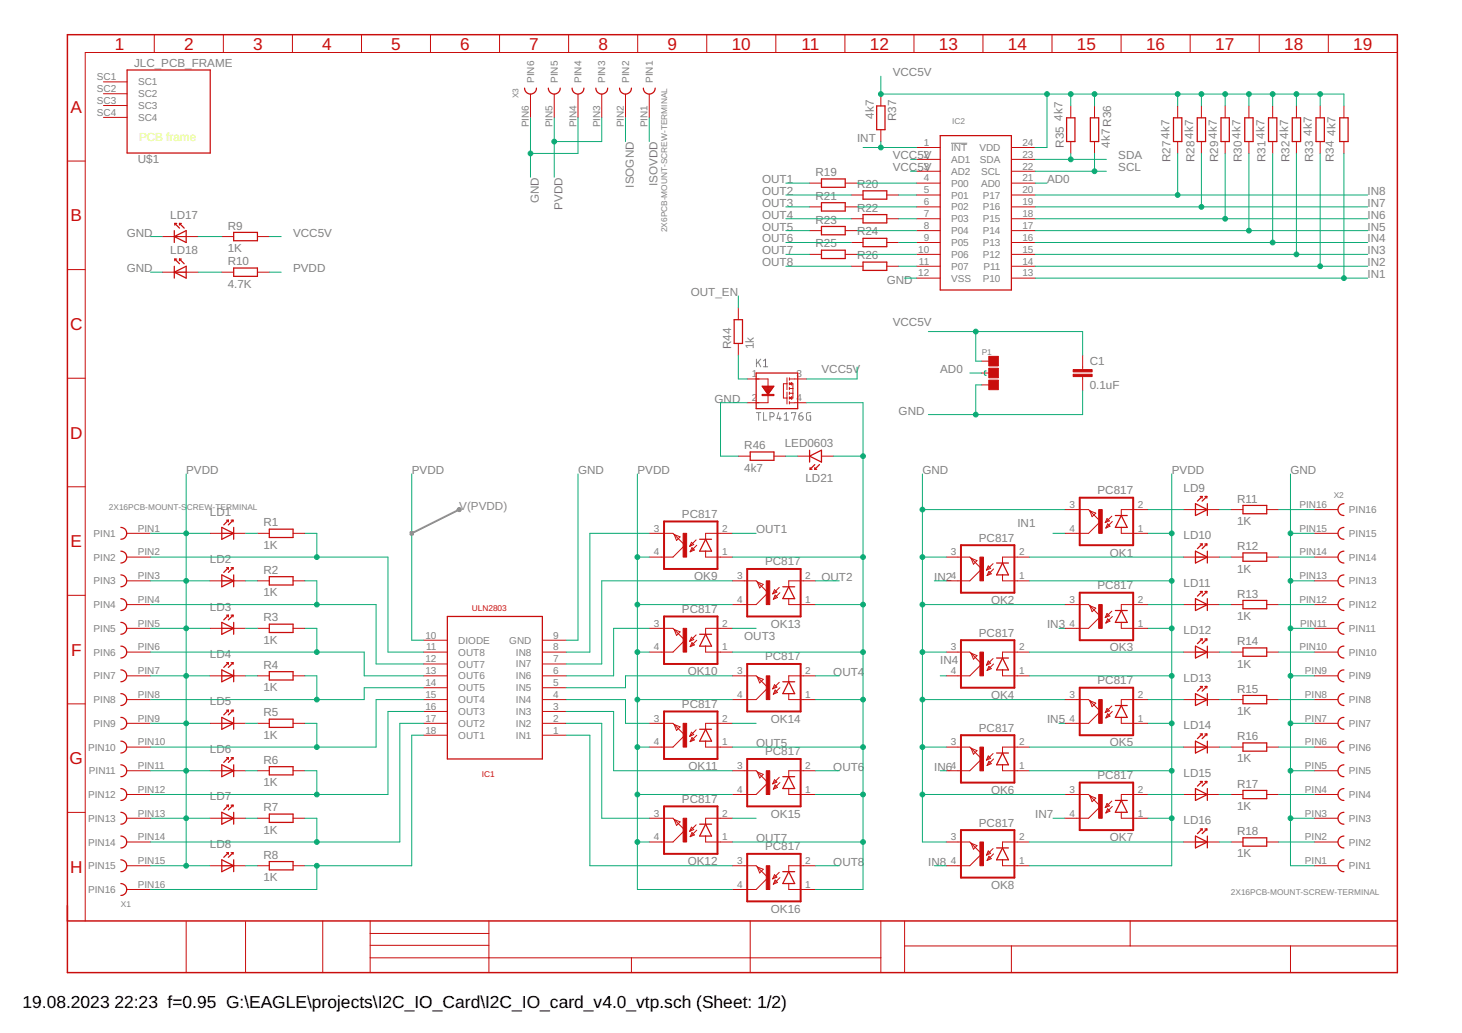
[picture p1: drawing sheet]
<svg xmlns="http://www.w3.org/2000/svg" width="297mm" height="210mm" viewBox="0 0 297 210" stroke-linecap="round" stroke-linejoin="round" font-family="sans-serif">
<g fill="none" stroke="#808080" stroke-width=".2">
<path d="M193.2 29.1h3.3M153.7 73v1.5M154 73.6l.6 .9M154.6 73l-.9 .9M155.1 73.3l.4-.3v1.5M155.1 74.5h.9M153.7 83.8h.9M154.1 83.8v1.6M155.1 83.8v1.6h.7M156.4 84.7h.5a.42 .42 0 0 0 .4-.4 .42 .42 0 0 0-.4-.5h-.5v1.6M158.2 83.8l-.3 1.2h.8M158.5 84.7v.7"/>
<path d="M159.3 85.4h.9M159.3 84.2l.5-.4v1.6M160.8 84v-.2h.9l-.5 1.6M162.3 84.5h.5a.43 .43 0 0 1 .4 .5 .43 .43 0 0 1-.5 .4 .43 .43 0 0 1-.4-.4zM163 83.8l-.4 .2-.3 .5M164.7 83.8l-.6 .1-.2 .2v.9l.2 .4h.6v-.9h-.3"/>
</g>
<g fill="none" stroke="#c90d0c" stroke-width=".2">
<path d="M21 16.6h4.8M21 19h4.8M31.3 7v3.7M45.4 7v3.7M59.4 7v3.7M73.4 7v3.7M87.5 7v3.7M101.5 7v3.7M107.8 19.1v4.8M112.6 19.1v4.8M115.5 7v3.7M117.4 19.1v4.8"/>
<path d="M122.3 19.1v4.8M127.1 19.1v4.8M129.6 7v3.7M131.9 19.1v4.8M143.6 7v3.7M157.6 7v3.7M171.7 7v3.7M179 19.1v2.4M185.7 7v3.7M199.7 7v3.7M213.7 7v3.7M227.8 7v3.7"/>
<path d="M241.8 7v3.7M255.8 7v3.7M269.9 7v3.7M283.9 10.7h-266.6v176.4M13.7 32.7h3.6M21 21.4h4.8M21 23.9h4.8M164.5 37.2h2.4M171.7 37.2h2.4M172.9 39.6h2.4M179 26.4v2.4M180.2 39.6h2.4"/>
<path d="M186.2 30h4.8M186.2 32.4h4.8M186.2 34.8h4.8M186.2 37.2h4.8M186.2 39.6h4.8M205.5 30h4.8M205.5 32.4h4.8M205.5 34.8h4.8M205.5 37.2h4.8M205.5 39.6h4.8M217.6 21.5v2.4M217.6 28.8v2.4"/>
<path d="M222.4 21.5v2.4M222.4 28.8v2.4M239.3 21.5v2.4M239.3 28.8v2.4M244.1 21.5v2.4M244.1 28.8v2.4M248.9 21.5v2.4M248.9 28.8v2.4M253.7 21.5v2.4M253.7 28.8v2.4M258.6 21.5v2.4M258.6 28.8v2.4"/>
<path d="M263.4 21.5v2.4M263.4 28.8v2.4M268.2 21.5v2.4M268.2 28.8v2.4M273 21.5v2.4M273 28.8v2.4M13.7 54.8h3.6M33 48.1h7.2M33 55.3h7.2M45.1 48.1h2.4M45.1 55.3h2.4M52.3 48.1h2.4"/>
<path d="M52.3 55.3h2.4M164.5 42h2.4M164.5 46.9h2.4M164.5 51.7h2.4M171.7 42h2.4M171.7 46.9h2.4M171.7 51.7h2.4M172.9 44.4h2.4M172.9 49.3h2.4M172.9 54.1h2.4M180.2 44.4h2.4M180.2 49.3h2.4"/>
<path d="M180.2 54.1h2.4M186.2 42h4.8M186.2 44.4h4.8M186.2 46.9h4.8M186.2 49.3h4.8M186.2 51.7h4.8M186.2 54.1h4.8M186.2 56.5h4.8M205.5 42h4.8M205.5 44.4h4.8M205.5 46.9h4.8M205.5 49.3h4.8"/>
<path d="M205.5 51.7h4.8M205.5 54.1h4.8M205.5 56.5h4.8M13.7 76.9h3.6M150 62.5v2.5M150 69.8v2.4M151.8 77h4.2v4.8h-4.2M154.8 78.5h2.4l-1.2 1.7zM154.9 78.5h2.3M155 78.7h2.1M155 78.8h2M155.1 78.9h1.9"/>
<path d="M155.2 79h1.7M155.3 79.1h1.5M155.4 79.2h1.3M155.4 79.3h1.2M155.5 79.4h1M155.6 79.5h.9M155.7 79.7h.7M155.8 79.8h.5M155.9 79.9h.3M159.9 78h-.7v2.9h.7M159.9 76.8v2.4M159.9 79.7v2.4"/>
<path d="M160.4 76.8v.5M160.4 77.7v.5M160.4 78.7v.5M160.4 79.7v.5M160.4 78h.7v2.9h-.7M160.4 78l.5-.3v.5zM160.4 79h.7M160.4 79.9h.7M160.4 77h3.5M199.5 75.8h2.4M199.5 73.4h2.4M199.5 78.2h2.4"/>
<path d="M220 72.2v2.9M220 76.5v2.9M13.7 98.9h3.6M150 92.7h2.4M155.9 80h.2M156 80.1h.1M157.2 92.7h2.5M160.4 80.6v.5M160.4 81.6v.5M160.4 80.9l.5-.3v.5zM162.1 92.7h2.4M163.9 81.8l-3.5 .1"/>
<path d="M166.9 92.7h2.4M25.8 108.4h4.8M25.8 113.2h4.8M25.8 118h4.8M42.7 108.4h7.2M42.7 118h7.2M52.3 108.4h2.4M52.3 118h2.4M59.5 108.4h2.5M59.5 118h2.5M131.9 108.4h4.8l2.4 2.4-2.4 2.4h-4.8M137 108.6l1.2 .5-.7 .7z"/>
<path d="M140.5 110.2l.4 .5-.8 .3zM140.6 111.3l.5 .5-.9 .3zM141.4 109.7l-1.3 1.3M141.6 110.8l-1.4 1.3M143.4 112v1.2h5.4M148.8 108.4h-5.4v1.2M148.8 118h4.8l2.4 2.4-2.4 2.5h-4.8M153.9 118.3l1.2 .4-.8 .8zM157.4 119.8l.4 .5-.8 .4zM158.3 119.4l-1.3 1.3M165.7 118h-5.4v1.2M192.2 113.2h4.8l.3 .2"/>
<path d="M197.3 113.4l2.2 2.2-2.5 2.4h-4.8M197.3 113.4l1.2 .5-.7 .7zM200.8 115l.5 .5-.9 .3zM200.9 116.1l.5 .5-.8 .3zM201.8 114.5l-1.4 1.3M201.9 115.6l-1.3 1.3M203.7 116.8v1.2h5.4M209.1 113.2h-5.4v1.2M216.3 103.5h4.9l2.4 2.5-2.4 2.4h-4.9M221.4 103.8l1.2 .5-.7 .7zM224.9 105.4l.5 .4-.8 .4zM225 106.4l.5 .5-.8 .4z"/>
<path d="M225.9 104.9l-1.3 1.3M226 106l-1.3 1.3M227.8 107.2v1.2h5.4M233.2 103.5h-5.4v1.3M240.5 113.2h7.2M240.5 103.5h7.2M250.1 113.2h2.4M250.1 103.5h2.4M257.4 113.2h2.4M257.4 103.5h2.4M267 108.4h4.8M267 113.2h4.8"/>
<path d="M267 118h4.8M267 103.5h4.8M13.7 121h3.6M25.8 122.9h4.8M25.8 127.7h4.8M25.8 132.5h4.8M25.8 137.3h4.8M42.7 127.7h7.2M42.7 137.3h7.2M52.3 127.7h2.4M52.3 137.3h2.4M59.5 127.7h2.5"/>
<path d="M59.5 137.3h2.5M86.1 132.5h4.8M86.1 137.3h4.8M86.1 139.7h4.8M86.1 134.9h4.8M86.1 130.1h4.8M110.2 132.5h4.8M110.2 137.3h4.8M110.2 139.7h4.8M110.2 134.9h4.8M110.2 130.1h4.8M131.9 127.7h4.8l2.4 2.4-2.4 2.4h-4.8"/>
<path d="M137 127.9l1.2 .5-.7 .7zM140.5 129.5l.4 .5-.8 .3zM140.6 130.6l.5 .4-.9 .4zM141.4 129l-1.3 1.3M141.6 130.1l-1.4 1.3M143.4 131.3v1.2h5.4M148.8 127.7h-5.4v1.2M148.8 137.3h4.8l2.4 2.4-2.4 2.5h-4.8M153.9 137.6l1.2 .4-.8 .8zM157.4 139.1l.4 .5-.8 .4zM157.5 120.9l.5 .5-.9 .4zM158.3 138.6l-1.3 1.4"/>
<path d="M158.5 120.4l-1.4 1.4M158.5 139.7l-1.4 1.4M160.3 121.6v1.3h5.4M165.7 137.3h-5.4v1.2M192.2 132.5h4.8l.3 .2M197.3 132.7l2.2 2.2-2.5 2.4h-4.8M197.3 132.7l1.2 .5-.7 .7zM200.8 134.3l.5 .5-.9 .3zM200.9 135.4l.5 .5-.8 .3zM201.8 133.8l-1.4 1.3M201.9 134.9l-1.3 1.3M203.7 136.1v1.2h5.4"/>
<path d="M209.1 132.5h-5.4v1.2M216.3 122.9h4.9l.2 .2M221.4 123.1l2.2 2.2-2.4 2.4h-4.9M221.4 123.1l1.2 .5-.7 .7zM224.9 124.7l.5 .4-.8 .4zM225 125.8l.5 .4-.8 .4zM225.9 124.2l-1.3 1.3M226 125.3l-1.3 1.3M227.8 126.5v1.2h5.4M233.2 122.9h-5.4v1.2M240.5 122.9h7.2M240.5 132.5h7.2"/>
<path d="M250.1 122.9h2.4M250.1 132.5h2.4M257.4 122.9h2.4M257.4 132.5h2.4M267 122.9h4.8M267 127.7h4.8M267 132.5h4.8M267 137.3h4.8M13.7 143h3.6M25.8 142.2h4.8M25.8 147h4.8M25.8 151.8h4.8"/>
<path d="M25.8 156.6h4.8M42.7 147h7.2M42.7 156.6h7.2M52.3 147h2.4M52.3 156.6h2.4M59.5 147h2.5M59.5 156.6h2.5M86.1 142.2h4.8M86.1 147h4.8M86.1 149.4h4.8M86.1 144.6h4.8M110.2 142.2h4.8"/>
<path d="M110.2 147h4.8M110.2 149.4h4.8M110.2 144.6h4.8M131.9 147h4.8l2.4 2.4-2.4 2.4h-4.8M137 147.2l1.2 .5-.7 .7zM140.5 148.8l.4 .5-.8 .3zM140.6 149.9l.5 .4-.9 .4zM141.4 148.3l-1.3 1.3M141.6 149.4l-1.4 1.3M143.4 150.6v1.2h5.4M148.8 147h-5.4v1.2M148.8 156.6h4.8l.3 .3"/>
<path d="M153.9 156.9l2.1 2.1-2.4 2.4h-4.8M153.9 156.9l1.2 .5-.8 .7zM157.4 158.4l.4 .5-.8 .4zM157.5 140.2l.5 .5-.9 .4zM157.5 159.5l.5 .5-.9 .4zM158.3 157.9l-1.3 1.4M158.5 159l-1.4 1.4M160.3 140.9v1.3h5.4M165.7 156.6h-5.4v1.2M192.2 151.8h4.8l.3 .2M197.3 152l2.2 2.2-2.5 2.4h-4.8M197.3 152l1.2 .5-.7 .7z"/>
<path d="M200.8 153.6l.5 .5-.9 .4zM200.9 154.7l.5 .5-.8 .3zM201.8 153.1l-1.4 1.4M201.9 154.2l-1.3 1.3M203.7 155.4v1.2h5.4M209.1 151.8h-5.4v1.2M216.3 142.2h4.9l.2 .2M221.4 142.4l2.2 2.2-2.4 2.4h-4.9M221.4 142.4l1.2 .5-.7 .7zM224.9 144l.5 .4-.8 .4zM225 145l.5 .5-.8 .4zM225.9 143.5l-1.3 1.3"/>
<path d="M226 144.6l-1.3 1.3M227.8 145.8v1.2h5.4M233.2 142.2h-5.4v1.2M240.5 142.2h7.2M240.5 151.8h7.2M250.1 142.2h2.4M250.1 151.8h2.4M257.4 142.2h2.4M257.4 151.8h2.4M267 142.2h4.8M267 147h4.8M267 151.8h4.8"/>
<path d="M267 156.6h4.8M13.7 165.1h3.6M25.8 161.4h4.8M25.8 166.3h4.8M25.8 171.1h4.8M25.8 175.9h4.8M42.7 166.3h7.2M42.7 175.9h7.2M52.3 166.3h2.4M52.3 175.9h2.4M59.5 166.3h2.5M59.5 175.9h2.5"/>
<path d="M131.9 166.3h4.8l.3 .2M137 166.5l2.1 2.2-2.4 2.4h-4.8M137 166.5l1.2 .5-.7 .7zM140.5 168.1l.4 .5-.8 .3zM140.6 169.2l.5 .5-.9 .3zM141.4 167.6l-1.3 1.3M141.6 168.7l-1.4 1.3M143.4 169.9v1.2h5.4M148.8 166.3h-5.4v1.2M148.8 175.9h4.8l.3 .3M153.9 176.2l2.1 2.1-2.4 2.4h-4.8M153.9 176.2l1.2 .4-.8 .8z"/>
<path d="M157.4 177.7l.4 .5-.8 .4zM157.5 178.8l.5 .5-.9 .4zM158.3 177.2l-1.3 1.4M158.5 178.3l-1.4 1.4M160.3 160.2v1.2h5.4M160.3 179.5v1.2h5.4M165.7 175.9h-5.4v1.2M192.2 171.1h4.8l2.5 2.4-2.5 2.4h-4.8M197.3 171.3l1.2 .5-.7 .8zM200.8 172.9l.5 .5-.9 .4zM200.9 174l.5 .5-.8 .3zM201.8 172.4l-1.4 1.4"/>
<path d="M201.9 173.5l-1.3 1.3M203.7 174.7v1.2h5.4M209.1 171.1h-5.4v1.2M216.3 161.4h4.9l2.4 2.5-2.4 2.4h-4.9M221.4 161.7l1.2 .5-.7 .7zM224.9 163.3l.5 .4-.8 .4zM225 164.3l.5 .5-.8 .4zM225.9 162.8l-1.3 1.3M226 163.9l-1.3 1.3M227.8 165.1v1.2h5.4M233.2 161.4h-5.4v1.2M240.5 161.4h7.2"/>
<path d="M240.5 171.1h7.2M250.1 161.4h2.4M250.1 171.1h2.4M257.4 161.4h2.4M257.4 171.1h2.4M267 161.4h4.8M267 166.3h4.8M267 171.1h4.8M267 175.9h4.8M25.8 180.7h4.8M37.8 187.3v10.3M49.9 187.3v10.3"/>
<path d="M65.6 187.1v10.5M75.2 187.1v10.5M75.2 194.6h103.8M75.2 189.7h24.1M75.2 192.1h24.1M99.3 187.1v10.5M128.3 194.6v3M152.4 187.1v10.5M179 187.1v10.5M183.8 192.2h100M183.8 187.1v10.5M205.5 192.2v5.4"/>
<path d="M229.6 187.1v5.1M262.2 192.2v5.4"/>
</g>
<path d="M13.7 187.1h270.2v-180.1h-270.2v190.6h270.2v-10.3" fill="none" stroke="#c90d0c" stroke-width=".3"/>
<g fill="none" stroke="#c90d0c" stroke-width=".25">
<path d="M25.8 14.2h16.9v16.9h-16.9zM106.6 17.9a1.21 1.21 0 0 0 1.2 1.2 1.21 1.21 0 0 0 1.2-1.2M111.4 17.9a1.21 1.21 0 0 0 1.2 1.2 1.21 1.21 0 0 0 1.2-1.2M116.2 17.9a1.21 1.21 0 0 0 1.2 1.2 1.21 1.21 0 0 0 1.2-1.2M121.1 17.9a1.21 1.21 0 0 0 1.2 1.2 1.21 1.21 0 0 0 1.2-1.2M125.9 17.9a1.21 1.21 0 0 0 1.2 1.2 1.21 1.21 0 0 0 1.2-1.2M130.7 17.9a1.21 1.21 0 0 0 1.2 1.2 1.21 1.21 0 0 0 1.2-1.2M166.9 36.4h4.8v1.7h-4.8zM175.3 38.8h4.9v1.7h-4.9zM178.1 21.5h1.7v4.9h-1.7zM191 27.6h14.5v31.3h-14.5zM216.7 23.9h1.7v4.9h-1.7z"/>
<path d="M221.5 23.9h1.7v4.9h-1.7zM238.4 23.9h1.7v4.9h-1.7zM243.2 23.9h1.7v4.9h-1.7zM248.1 23.9h1.7v4.9h-1.7zM252.9 23.9h1.7v4.9h-1.7zM257.7 23.9h1.7v4.9h-1.7zM262.6 23.9h1.6v4.9h-1.6zM267.4 23.9h1.7v4.9h-1.7zM272.2 23.9h1.7v4.9h-1.7zM35.4 48.1l2.4-1.2v2.4zM35.4 55.3l2.4-1.2v2.4zM35.4 46.9v2.4"/>
<path d="M35.4 54.1v2.4M35.5 45.4h.4M35.5 45.4l1 1M35.5 45.4v.3M35.5 52.6v.4M35.5 52.6h.4M35.5 52.6l1 1M36.5 45.4l.9 1M36.5 45.4h.4M36.5 45.4v.3M36.5 52.6v.4M36.5 52.6l.9 1"/>
<path d="M36.5 52.6h.4M47.5 47.2h4.8v1.7h-4.8zM47.5 54.5h4.8v1.7h-4.8zM166.9 41.2h4.8v1.7h-4.8zM166.9 46h4.8v1.7h-4.8zM166.9 50.8h4.8v1.7h-4.8zM175.3 43.6h4.9v1.7h-4.9zM175.3 48.4h4.9v1.7h-4.9zM175.3 53.3h4.9v1.6h-4.9zM149.2 65h1.7v4.8h-1.7zM153.6 75.8h8.5v7.2h-8.5zM152.4 91.8h4.8v1.7h-4.8z"/>
<path d="M164.5 92.7l2.4-1.2v2.4zM164.5 91.5v2.4M164.6 95.4h.4M164.6 95v.4M165.5 95.4h.4M165.5 95v.4M165.5 94.4l-.9 1M166.5 94.4l-1 1M24.6 107.2a1.21 1.21 0 0 1 1.1 1.2 1.21 1.21 0 0 1-1.1 1.2M24.6 112a1.21 1.21 0 0 1 1.1 1.2 1.21 1.21 0 0 1-1.1 1.2M24.6 116.8a1.21 1.21 0 0 1 1.1 1.2 1.21 1.21 0 0 1-1.1 1.2M45.1 107.2l2.4 1.2-2.4 1.2z"/>
<path d="M45.1 116.8l2.4 1.2-2.4 1.2zM46 105.7h.4M46 115.4h.4M46.4 105.7l-.9 1M46.4 105.7v.3M46.4 115.4v.3M46.4 115.4l-.9 .9M47 105.7h.3M47 115.4h.3M47.3 105.7l-.9 1M47.3 105.7v.3M47.3 115.4v.3"/>
<path d="M47.3 115.4l-.9 .9M47.5 107.2v2.4M47.5 116.8v2.4M54.7 107.5h4.8v1.7h-4.8zM54.7 117.2h4.8v1.7h-4.8zM142.2 109.6h2.4M143.4 109.6l1.2 2.4h-2.4zM159 119.2h2.5M160.3 119.2l1.2 2.4h-2.5zM202.5 114.4h2.4M203.7 114.4l1.2 2.4h-2.4zM226.6 104.8h2.4"/>
<path d="M227.8 104.8l1.2 2.4h-2.4zM242.9 102.3l2.4 1.2-2.4 1.3zM242.9 112l2.4 1.2-2.4 1.2zM243.9 100.9h.3M243.9 110.5h.3M244.2 100.9l-.9 .9M244.2 100.9v.3M244.2 110.5v.4M244.2 110.5l-.9 1M244.8 100.9h.4M244.8 110.5h.4M245.2 100.9l-1 .9"/>
<path d="M245.2 100.9v.3M245.2 110.5v.4M245.2 110.5l-1 1M245.3 102.3v2.5M245.3 112v2.4M252.5 102.7h4.9v1.7h-4.9zM252.5 112.4h4.9v1.6h-4.9zM273 116.8a1.21 1.21 0 0 0-1.2 1.2 1.21 1.21 0 0 0 1.2 1.2M273 112a1.21 1.21 0 0 0-1.2 1.2 1.21 1.21 0 0 0 1.2 1.2M273 107.2a1.21 1.21 0 0 0-1.2 1.2 1.21 1.21 0 0 0 1.2 1.2M273 102.3a1.21 1.21 0 0 0-1.2 1.2 1.21 1.21 0 0 0 1.2 1.3M24.6 121.6a1.21 1.21 0 0 1 1.1 1.3 1.21 1.21 0 0 1-1.1 1.2"/>
<path d="M24.6 126.5a1.21 1.21 0 0 1 1.1 1.2 1.21 1.21 0 0 1-1.1 1.2M24.6 131.3a1.21 1.21 0 0 1 1.1 1.2 1.21 1.21 0 0 1-1.1 1.2M24.6 136.1a1.21 1.21 0 0 1 1.1 1.2 1.21 1.21 0 0 1-1.1 1.2M45.1 126.5l2.4 1.2-2.4 1.2zM45.1 136.1l2.4 1.2-2.4 1.2zM46 125h.4M46 134.7h.4M46.4 125v.3M46.4 134.7v.3M46.4 125l-.9 1M46.4 134.7l-.9 .9M47 125h.3"/>
<path d="M47 134.7h.3M47.3 125v.3M47.3 134.7v.3M47.3 125l-.9 1M47.3 134.7l-.9 .9M47.5 126.5v2.4M47.5 136.1v2.4M54.7 126.8h4.8v1.7h-4.8zM54.7 136.5h4.8v1.7h-4.8zM90.9 125.3h19.3v28.9h-19.3zM142.2 128.9h2.4M143.4 128.9l1.2 2.4h-2.4z"/>
<path d="M159 138.5h2.5M160.3 138.5l1.2 2.4h-2.5zM202.5 133.7h2.4M203.7 133.7l1.2 2.4h-2.4zM226.6 124.1h2.4M227.8 124.1l1.2 2.4h-2.4zM242.9 121.6l2.4 1.3-2.4 1.2zM242.9 131.3l2.4 1.2-2.4 1.2zM243.9 120.2h.3M243.9 129.8h.3M243.9 139.5h.3M244.2 120.2v.3"/>
<path d="M244.2 129.8v.4M244.2 139.5v.3M244.2 120.2l-.9 .9M244.2 129.8l-.9 1M244.2 139.5l-.9 .9M244.8 120.2h.4M244.8 129.8h.4M244.8 139.5h.4M245.2 120.2v.3M245.2 129.8v.4M245.2 139.5v.3M245.2 120.2l-1 .9"/>
<path d="M245.2 129.8l-1 1M245.2 139.5l-1 .9M245.3 121.6v2.5M245.3 131.3v2.4M252.5 122h4.9v1.7h-4.9zM252.5 131.7h4.9v1.6h-4.9zM273 136.1a1.21 1.21 0 0 0-1.2 1.2 1.21 1.21 0 0 0 1.2 1.2M273 131.3a1.21 1.21 0 0 0-1.2 1.2 1.21 1.21 0 0 0 1.2 1.2M273 126.5a1.21 1.21 0 0 0-1.2 1.2 1.21 1.21 0 0 0 1.2 1.2M273 121.6a1.21 1.21 0 0 0-1.2 1.3 1.21 1.21 0 0 0 1.2 1.2M24.6 140.9a1.21 1.21 0 0 1 1.1 1.3 1.21 1.21 0 0 1-1.1 1.2M24.6 145.8a1.21 1.21 0 0 1 1.1 1.2 1.21 1.21 0 0 1-1.1 1.2"/>
<path d="M24.6 150.6a1.21 1.21 0 0 1 1.1 1.2 1.21 1.21 0 0 1-1.1 1.2M24.6 155.4a1.21 1.21 0 0 1 1.1 1.2 1.21 1.21 0 0 1-1.1 1.2M45.1 145.8l2.4 1.2-2.4 1.2zM45.1 155.4l2.4 1.2-2.4 1.2zM46 144.3h.4M46 154h.4M46.4 144.3v.4M46.4 154v.3M46.4 144.3l-.9 1M46.4 154l-.9 .9M47 144.3h.3M47 154h.3"/>
<path d="M47.3 144.3v.4M47.3 154v.3M47.3 144.3l-.9 1M47.3 154l-.9 .9M47.5 145.8v2.4M47.5 155.4v2.4M54.7 146.1h4.8v1.7h-4.8zM54.7 155.8h4.8v1.7h-4.8zM142.2 148.2h2.4M143.4 148.2l1.2 2.4h-2.4zM159 157.8h2.5M160.3 157.8l1.2 2.4h-2.5z"/>
<path d="M202.5 153h2.4M203.7 153l1.2 2.4h-2.4zM226.6 143.4h2.4M227.8 143.4l1.2 2.4h-2.4zM242.9 140.9l2.4 1.3-2.4 1.2zM242.9 150.6l2.4 1.2-2.4 1.2zM243.9 149.1h.3M243.9 158.8h.3M244.2 149.1v.4M244.2 158.8v.3M244.2 149.1l-.9 1M244.2 158.8l-.9 .9"/>
<path d="M244.8 149.1h.4M244.8 158.8h.4M245.2 149.1v.4M245.2 158.8v.3M245.2 149.1l-1 1M245.2 158.8l-1 .9M245.3 140.9v2.5M245.3 150.6v2.4M252.5 141.3h4.9v1.7h-4.9zM252.5 151h4.9v1.6h-4.9zM273 155.4a1.21 1.21 0 0 0-1.2 1.2 1.21 1.21 0 0 0 1.2 1.2M273 150.6a1.21 1.21 0 0 0-1.2 1.2 1.21 1.21 0 0 0 1.2 1.2"/>
<path d="M273 145.8a1.21 1.21 0 0 0-1.2 1.2 1.21 1.21 0 0 0 1.2 1.2M273 140.9a1.21 1.21 0 0 0-1.2 1.3 1.21 1.21 0 0 0 1.2 1.2M24.6 160.2a1.21 1.21 0 0 1 1.1 1.2 1.21 1.21 0 0 1-1.1 1.2M24.6 165.1a1.21 1.21 0 0 1 1.1 1.2 1.21 1.21 0 0 1-1.1 1.2M24.6 169.9a1.21 1.21 0 0 1 1.1 1.2 1.21 1.21 0 0 1-1.1 1.2M24.6 174.7a1.21 1.21 0 0 1 1.1 1.2 1.21 1.21 0 0 1-1.1 1.2M24.6 179.5a1.21 1.21 0 0 1 1.1 1.2 1.21 1.21 0 0 1-1.1 1.2M45.1 165.1l2.4 1.2-2.4 1.2zM45.1 174.7l2.4 1.2-2.4 1.2zM46 163.6h.4M46 173.3h.4M46.4 163.6v.3"/>
<path d="M46.4 173.3v.3M46.4 163.6l-.9 1M46.4 173.3l-.9 .9M47 163.6h.3M47 173.3h.3M47.3 163.6v.3M47.3 173.3v.3M47.3 163.6l-.9 1M47.3 173.3l-.9 .9M47.5 165.1v2.4M47.5 174.7v2.4M54.7 165.4h4.8v1.7h-4.8z"/>
<path d="M54.7 175.1h4.8v1.7h-4.8zM142.2 167.5h2.4M143.4 167.5l1.2 2.4h-2.4zM159 177.1h2.5M160.3 177.1l1.2 2.4h-2.5zM202.5 172.3h2.4M203.7 172.3l1.2 2.4h-2.4zM226.6 162.6h2.4M227.8 162.6l1.2 2.5h-2.4zM242.9 160.2l2.4 1.2-2.4 1.2zM242.9 169.9l2.4 1.2-2.4 1.2zM243.9 168.4h.3"/>
<path d="M244.2 168.4v.4M244.2 168.4l-.9 1M244.8 168.4h.4M245.2 168.4v.4M245.2 168.4l-1 1M245.3 160.2v2.4M245.3 169.9v2.4M252.5 160.6h4.9v1.7h-4.9zM252.5 170.2h4.9v1.7h-4.9zM273 174.7a1.21 1.21 0 0 0-1.2 1.2 1.21 1.21 0 0 0 1.2 1.2M273 169.9a1.21 1.21 0 0 0-1.2 1.2 1.21 1.21 0 0 0 1.2 1.2M273 165.1a1.21 1.21 0 0 0-1.2 1.2 1.21 1.21 0 0 0 1.2 1.2"/>
<path d="M273 160.2a1.21 1.21 0 0 0-1.2 1.2 1.21 1.21 0 0 0 1.2 1.2"/>
</g>
<g fill="none" stroke="#c90d0c" stroke-width=".4">
<path d="M134.9 106h10.9v9.6h-10.9zM151.8 115.6h10.9v9.7h-10.9zM195.2 110.8h10.9v9.6h-10.9zM219.4 101.1h10.8v9.7h-10.8zM134.9 125.3h10.9v9.6h-10.9zM151.8 134.9h10.9v9.7h-10.9zM195.2 130.1h10.9v9.6h-10.9zM219.4 120.4h10.8v9.7h-10.8zM219.4 139.7h10.8v9.7h-10.8zM134.9 144.6h10.9v9.6h-10.9zM151.8 154.2h10.9v9.7h-10.9zM195.2 149.4h10.9v9.6h-10.9z"/>
<path d="M219.4 159h10.8v9.7h-10.8zM134.9 163.9h10.9v9.6h-10.9zM151.8 173.5h10.9v9.7h-10.9zM195.2 168.7h10.9v9.6h-10.9z"/>
</g>
<g fill="#c90d0c" stroke="#c90d0c" stroke-width=".2">
<path d="M223.2 103.5h.7v4.9h-.7z"/>
<path d="M199.1 113.2h.7v4.8h-.7z"/>
<path d="M223.2 122.9h.7v4.8h-.7z"/>
<path d="M199.1 132.5h.7v4.8h-.7z"/>
<path d="M223.2 142.2h.7v4.8h-.7z"/>
<path d="M199.1 151.8h.7v4.8h-.7z"/>
<path d="M223.2 161.4h.7v4.9h-.7z"/>
<path d="M199.1 171.1h.7v4.8h-.7z"/>
<path d="M138.8 108.4h.7v4.8h-.7z"/>
<path d="M138.8 127.7h.7v4.8h-.7z"/>
<path d="M138.8 147h.7v4.8h-.7z"/>
<path d="M138.8 166.3h.7v4.8h-.7z"/>
<path d="M155.7 118h.7v4.9h-.7z"/>
<path d="M155.7 137.3h.7v4.9h-.7z"/>
<path d="M155.7 156.6h.7v4.8h-.7z"/>
<path d="M155.7 175.9h.7v4.8h-.7z"/>
<path d="M200.9 72.4h1.9v2h-1.9z"/>
<path d="M200.9 74.8h1.9v2h-1.9z"/>
<path d="M200.9 77.2h1.9v2h-1.9z"/>
<path d="M218 76.1h3.9v.4h-3.9z"/>
<path d="M218 75.1h3.9v.5h-3.9z"/>
<path d="M154.8 80.1h2.4v.3h-2.4z"/>
</g>
<g fill="none" stroke="#0dab76" stroke-width=".2">
<path d="M179 15.5v3.6h94v2.4M212.7 19.1v10.9h-2.4M217.6 19.1v2.4M222.4 19.1v2.4M239.3 19.1v2.4M244.1 19.1v2.4M248.9 19.1v2.4M253.7 19.1v2.4M258.6 19.1v2.4M263.4 19.1v2.4M268.2 19.1v2.4M107.8 23.9v12.1"/>
<path d="M112.6 23.9v12.1M117.4 23.9v7.3h-9.6M122.3 23.9v4.9h-9.7M127.1 23.9v4.9M131.9 23.9v4.9M159.7 37.2h4.8M159.7 39.6h13.2M174.1 37.2h12.1M175.3 30h10.9M179 28.8v1.2M182.6 39.6h3.6M185 32.4h1.2"/>
<path d="M185 34.8h1.2M210.3 32.4h14.5M210.3 34.8h14.5M210.3 37.2h2.4M210.3 39.6h67.6M217.6 31.2v1.2M222.4 31.2v3.6M239.3 31.2v8.4M244.1 31.2v10.8M248.9 31.2v13.2M253.7 31.2v15.7M258.6 31.2v18.1"/>
<path d="M263.4 31.2v20.5M268.2 31.2v22.9M273 31.2v25.3M30.6 48.1h2.4M30.6 55.3h2.4M40.2 48.1h4.9M40.2 55.3h4.9M54.7 48.1h2.4M54.7 55.3h2.4M159.7 42h4.8M159.7 44.4h13.2M159.7 46.9h4.8"/>
<path d="M159.7 49.3h13.2M159.7 51.7h4.8M159.7 54.1h13.2M174.1 42h12.1M174.1 46.9h12.1M174.1 51.7h12.1M182.6 44.4h3.6M182.6 49.3h3.6M182.6 54.1h3.6M183.8 56.5h2.4M210.3 56.5h67.6M210.3 42h67.6"/>
<path d="M210.3 44.4h67.6M210.3 46.9h67.6M210.3 49.3h67.6M210.3 51.7h67.6M210.3 54.1h67.6M150 72.2v4.8h1.8M150 60.1v2.4M174.1 74.6v2.4h-10.2M188.6 67.4h31.4v4.8M197 75.8h2.5M198.2 67.4v6h1.3M199.5 78.2h-1.3v6"/>
<path d="M200.4 75.4h-.3l-.1 .2v.5l.4 .1M220 79.4v4.8h-31.4M37.8 96.3v79.6M83.7 96.3v33.8h2.4M117.4 96.3v33.8h-2.4M129.5 96.3v84.4h19.3M151.8 81.8h-5.4v10.9h3.6M159.7 92.7h2.4M163.9 81.8h11.4v98.9h-9.6M169.3 92.7h6M187.4 96.3v74.8h4.8M238.1 96.3v79.6h-29"/>
<path d="M262.2 96.3v79.6h4.8M30.6 113.2h48.2v19.3h7.3M30.6 118h12.1M30.6 108.4h12.1M49.9 118h2.4M49.9 108.4h2.4M62 118h2.4v4.9M62 108.4h2.4v4.8M129.5 113.2h2.4M131.9 108.4h-12.1v24.1h-4.8M148.8 113.2h26.5M148.8 118h-26.5v16.9h-7.3"/>
<path d="M148.8 108.4h4.8M165.7 118h4.8M187.4 113.2h4.8M187.4 103.5h28.9M189.8 118h2.4M209.1 113.2h31.4M209.1 118h29M213.9 108.4h2.4M233.2 103.5h7.3M233.2 108.4h4.9M247.7 113.2h2.4M247.7 103.5h2.4"/>
<path d="M259.8 113.2h7.2M259.8 103.5h7.2M262.2 118h4.8M262.2 108.4h4.8M30.6 132.5h43.4v4.8h12.1M30.6 122.9h45.8v12h9.7M30.6 137.3h12.1M30.6 127.7h12.1M49.9 137.3h2.4M49.9 127.7h2.4M62 137.3h2.4v4.9M62 127.7h2.4v4.8"/>
<path d="M86.1 139.7h-12.1v2.5h-43.4M129.5 132.5h2.4M129.5 122.9h19.3M131.9 127.7h-7.2v9.6h-9.7M148.8 132.5h26.5M148.8 137.3h-21.7v2.4h-12.1M148.8 127.7h4.8M165.7 122.9h9.6M165.7 137.3h4.8M187.4 132.5h4.8M187.4 122.9h28.9M191 137.3h1.2"/>
<path d="M209.1 132.5h31.4M209.1 137.3h29M215.1 127.7h1.2M233.2 122.9h7.3M233.2 127.7h4.9M247.7 132.5h2.4M247.7 122.9h2.4M259.8 132.5h7.2M259.8 122.9h7.2M262.2 137.3h4.8M262.2 127.7h4.8M30.6 156.6h12.1"/>
<path d="M30.6 147h12.1M49.9 156.6h2.4M49.9 147h2.4M62 156.6h2.4v4.8M62 147h2.4v4.8M86.1 142.2h-9.7v9.6h-45.8M86.1 144.6h-7.3v16.8h-48.2M86.1 147h-4.9v24.1h-50.6M86.1 149.4h-2.4v26.5h-21.7M115 142.2h12.1v4.8h4.8M115 149.4h4.8v26.5h29M115 147h7.3v19.3h9.6"/>
<path d="M115 144.6h9.7v12h24.1M129.5 151.8h2.4M129.5 142.2h19.3M148.8 151.8h26.5M148.8 147h4.8M165.7 142.2h9.6M165.7 156.6h4.8M187.4 151.8h4.8M187.4 142.2h28.9M191 156.6h1.2M209.1 151.8h31.4M209.1 156.6h29"/>
<path d="M215.1 147h1.2M233.2 142.2h7.3M233.2 147h4.9M247.7 151.8h2.4M247.7 142.2h2.4M259.8 151.8h7.2M259.8 142.2h7.2M262.2 156.6h4.8M262.2 147h4.8M30.6 175.9h12.1M30.6 166.3h12.1M49.9 175.9h2.4"/>
<path d="M49.9 166.3h2.4M62 166.3h2.4v4.8M64.4 175.9v4.8h-33.8M129.5 161.4h19.3M129.5 171.1h2.4M148.8 171.1h26.5M148.8 166.3h4.8M165.7 161.4h9.6M165.7 175.9h4.8M187.4 161.4h28.9M189.8 175.9h2.4M209.1 171.1h31.4"/>
<path d="M213.9 166.3h2.4M233.2 161.4h7.3M233.2 166.3h4.9M247.7 161.4h2.4M247.7 171.1h2.4M259.8 161.4h7.2M259.8 171.1h7.2M262.2 166.3h4.8"/>
</g>
<g fill="#0dab76" stroke="#0dab76" stroke-width=".2">
<circle cx="268.2" cy="19.1" r=".49"/>
<circle cx="263.4" cy="19.1" r=".49"/>
<circle cx="258.6" cy="19.1" r=".49"/>
<circle cx="253.7" cy="19.1" r=".49"/>
<circle cx="248.9" cy="19.1" r=".49"/>
<circle cx="244.1" cy="19.1" r=".49"/>
<circle cx="239.3" cy="19.1" r=".49"/>
<circle cx="217.6" cy="19.1" r=".49"/>
<circle cx="222.4" cy="19.1" r=".49"/>
<circle cx="212.7" cy="19.1" r=".49"/>
<circle cx="179" cy="19.1" r=".49"/>
<circle cx="198.2" cy="67.4" r=".49"/>
<circle cx="187.4" cy="161.4" r=".49"/>
<circle cx="187.4" cy="151.8" r=".49"/>
<circle cx="187.4" cy="142.2" r=".49"/>
<circle cx="187.4" cy="132.5" r=".49"/>
<circle cx="187.4" cy="122.9" r=".49"/>
<circle cx="187.4" cy="113.2" r=".49"/>
<circle cx="187.4" cy="103.5" r=".49"/>
<circle cx="198.2" cy="84.2" r=".49"/>
<circle cx="262.2" cy="166.3" r=".49"/>
<circle cx="262.2" cy="156.6" r=".49"/>
<circle cx="262.2" cy="147" r=".49"/>
<circle cx="262.2" cy="137.3" r=".49"/>
<circle cx="262.2" cy="127.7" r=".49"/>
<circle cx="262.2" cy="118" r=".49"/>
<circle cx="262.2" cy="108.4" r=".49"/>
<circle cx="107.8" cy="31.2" r=".49"/>
<circle cx="217.6" cy="32.4" r=".49"/>
<circle cx="222.4" cy="34.8" r=".49"/>
<circle cx="179" cy="30" r=".49"/>
<circle cx="64.4" cy="175.9" r=".49"/>
<circle cx="64.4" cy="171.1" r=".49"/>
<circle cx="64.4" cy="161.4" r=".49"/>
<circle cx="64.4" cy="151.8" r=".49"/>
<circle cx="64.4" cy="142.2" r=".49"/>
<circle cx="64.4" cy="132.5" r=".49"/>
<circle cx="64.4" cy="122.9" r=".49"/>
<circle cx="64.4" cy="113.2" r=".49"/>
<circle cx="238.1" cy="108.4" r=".49"/>
<circle cx="238.1" cy="118" r=".49"/>
<circle cx="238.1" cy="127.7" r=".49"/>
<circle cx="238.1" cy="137.3" r=".49"/>
<circle cx="238.1" cy="147" r=".49"/>
<circle cx="238.1" cy="156.6" r=".49"/>
<circle cx="238.1" cy="166.3" r=".49"/>
<circle cx="37.8" cy="175.9" r=".49"/>
<circle cx="37.8" cy="166.3" r=".49"/>
<circle cx="37.8" cy="156.6" r=".49"/>
<circle cx="37.8" cy="147" r=".49"/>
<circle cx="37.8" cy="137.3" r=".49"/>
<circle cx="37.8" cy="127.7" r=".49"/>
<circle cx="37.8" cy="118" r=".49"/>
<circle cx="37.8" cy="108.4" r=".49"/>
<circle cx="129.5" cy="132.5" r=".49"/>
<circle cx="129.5" cy="151.8" r=".49"/>
<circle cx="129.5" cy="161.4" r=".49"/>
<circle cx="129.5" cy="171.1" r=".49"/>
<circle cx="129.5" cy="142.2" r=".49"/>
<circle cx="129.5" cy="122.9" r=".49"/>
<circle cx="129.5" cy="113.2" r=".49"/>
<circle cx="112.6" cy="28.8" r=".49"/>
<circle cx="239.3" cy="39.6" r=".49"/>
<circle cx="244.1" cy="42" r=".49"/>
<circle cx="248.9" cy="44.4" r=".49"/>
<circle cx="253.7" cy="46.9" r=".49"/>
<circle cx="258.6" cy="49.3" r=".49"/>
<circle cx="263.4" cy="51.7" r=".49"/>
<circle cx="268.2" cy="54.1" r=".49"/>
<circle cx="273" cy="56.5" r=".49"/>
<circle cx="175.3" cy="171.1" r=".49"/>
<circle cx="175.3" cy="161.4" r=".49"/>
<circle cx="175.3" cy="151.8" r=".49"/>
<circle cx="175.3" cy="142.2" r=".49"/>
<circle cx="175.3" cy="132.5" r=".49"/>
<circle cx="175.3" cy="122.9" r=".49"/>
<circle cx="175.3" cy="113.2" r=".49"/>
<circle cx="175.3" cy="92.7" r=".49"/>
</g>
<path d="M83.4 108.1h.5v.5h-.5zM93.3 103.5l-9.6 4.9" fill="none" stroke="#8252c2" stroke-width=".38"/>
<path d="M93 103.3a.41 .41 0 0 1 .4-.2 .41 .41 0 0 1 .3 .3v.3a.41 .41 0 0 1-.3 .3 .41 .41 0 0 1-.4-.2l-.1-.3h.5h-.5z" fill-rule="evenodd" fill="#8252c2" stroke="#8252c2" stroke-width=".2"/>
<g font-size="3.5" fill="#c90d0c">
<text x="23.4" y="10.1">1</text>
<text x="37.4" y="10.1">2</text>
<text x="51.4" y="10.1">3</text>
<text x="65.4" y="10.1">4</text>
<text x="79.5" y="10.1">5</text>
<text x="93.5" y="10.1">6</text>
<text x="107.5" y="10.1">7</text>
<text x="121.6" y="10.1">8</text>
<text x="135.6" y="10.1">9</text>
<text x="148.7" y="10.1">10</text>
<text x="162.8" y="10.1">11</text>
<text x="176.7" y="10.1">12</text>
<text x="190.8" y="10.1">13</text>
<text x="204.8" y="10.1">14</text>
<text x="218.8" y="10.1">15</text>
<text x="232.8" y="10.1">16</text>
<text x="246.9" y="10.1">17</text>
<text x="260.9" y="10.1">18</text>
<text x="274.9" y="10.1">19</text>
<text x="14.3" y="22.9">A</text>
<text x="14.3" y="45">B</text>
<text x="14.3" y="67">C</text>
<text x="14.3" y="89.1">D</text>
<text x="14.3" y="111.2">E</text>
<text x="14.4" y="133.2">F</text>
<text x="14.1" y="155.3">G</text>
<text x="14.3" y="177.3">H</text>
</g>
<g font-size="3.5">
<text x="4.6" y="204.7">19.08.2023</text>
<text x="23.3" y="204.7">22:23 f=0.95 G:\EAGLE\projects\I2C_IO_Card\I2C_IO_card_v4.0_vtp.sch (Sheet: 1/2)</text>
</g>
<g font-size="2.4" fill="#808080">
<text x="27.2" y="13.6">JLC_PCB_FRAME</text>
<text x="181.4" y="15.5">VCC5V</text>
<text x="174.1" y="28.8">INT</text>
<text x="177.5" y="24.1" transform="rotate(-90 177.5 24.1)">4k7</text>
<text x="182.1" y="24.7" transform="rotate(-90 182.1 24.7)">R37</text>
<text x="215.9" y="24.5" transform="rotate(-90 215.9 24.5)">4k7</text>
<text x="216.1" y="30" transform="rotate(-90 216.1 30)">R35</text>
<text x="225.5" y="30" transform="rotate(-90 225.5 30)">4k7 R36</text>
<text x="237.6" y="28.2" transform="rotate(-90 237.6 28.2)">4k7</text>
<text x="242.4" y="28.2" transform="rotate(-90 242.4 28.2)">4k7</text>
<text x="247.2" y="28.2" transform="rotate(-90 247.2 28.2)">4k7</text>
<text x="252.1" y="28.2" transform="rotate(-90 252.1 28.2)">4k7</text>
<text x="256.9" y="28.2" transform="rotate(-90 256.9 28.2)">4k7</text>
<text x="261.7" y="28.2" transform="rotate(-90 261.7 28.2)">4k7</text>
<text x="266.5" y="27.6" transform="rotate(-90 266.5 27.6)">4k7</text>
<text x="271.4" y="27.6" transform="rotate(-90 271.4 27.6)">4k7</text>
<text x="28" y="33.1">U$1</text>
<text x="165.7" y="35.8">R19</text>
<text x="181.4" y="32.4">VCC5V</text>
<text x="181.4" y="34.8">VCC5V</text>
<text x="227.2" y="32.4">SDA</text>
<text x="227.2" y="34.8">SCL</text>
<text x="237.8" y="33" transform="rotate(-90 237.8 33)">R27</text>
<text x="242.7" y="33" transform="rotate(-90 242.7 33)">R28</text>
<text x="247.5" y="33" transform="rotate(-90 247.5 33)">R29</text>
<text x="252.3" y="33" transform="rotate(-90 252.3 33)">R30</text>
<text x="257.1" y="33" transform="rotate(-90 257.1 33)">R31</text>
<text x="262" y="33" transform="rotate(-90 262 33)">R32</text>
<text x="266.8" y="33" transform="rotate(-90 266.8 33)">R33</text>
<text x="271" y="33" transform="rotate(-90 271 33)">R34</text>
<text x="109.5" y="41.3" transform="rotate(-90 109.5 41.3)">GND</text>
<text x="128.8" y="38.1" transform="rotate(-90 128.8 38.1)">ISOGND</text>
<text x="133.6" y="37.9" transform="rotate(-90 133.6 37.9)">ISOVDD</text>
<text x="154.8" y="37.2">OUT1</text>
<text x="154.8" y="39.6">OUT2</text>
<text x="165.7" y="40.6">R21</text>
<text x="174.1" y="38.2">R20</text>
<text x="212.7" y="37.2">AD0</text>
<text x="277.9" y="39.6">IN8</text>
<text x="34.6" y="44.4">LD17</text>
<text x="46.3" y="46.6">R9</text>
<text x="114.3" y="42.6" transform="rotate(-90 114.3 42.6)">PVDD</text>
<text x="154.8" y="42">OUT3</text>
<text x="154.8" y="44.4">OUT4</text>
<text x="154.8" y="46.9">OUT5</text>
<text x="165.7" y="45.4">R23</text>
<text x="174.1" y="43">R22</text>
<text x="174.1" y="47.8">R24</text>
<text x="277.9" y="42">IN7</text>
<text x="277.9" y="44.4">IN6</text>
<text x="277.9" y="46.9">IN5</text>
<text x="25.8" y="48.1">GND</text>
<text x="34.6" y="51.7">LD18</text>
<text x="46.3" y="51.2">1K</text>
<text x="46.3" y="53.9">R10</text>
<text x="59.5" y="48.1">VCC5V</text>
<text x="154.8" y="49.3">OUT6</text>
<text x="154.8" y="51.7">OUT7</text>
<text x="165.7" y="50.3">R25</text>
<text x="174.1" y="52.7">R26</text>
<text x="277.9" y="49.3">IN4</text>
<text x="277.9" y="51.7">IN3</text>
<text x="25.8" y="55.3">GND</text>
<text x="46.3" y="58.4">4.7K</text>
<text x="59.5" y="55.3">PVDD</text>
<text x="154.8" y="54.1">OUT8</text>
<text x="180.2" y="57.7">GND</text>
<text x="277.9" y="54.1">IN2</text>
<text x="277.9" y="56.5">IN1</text>
<text x="140.4" y="60.1">OUT_EN</text>
<text x="148.6" y="71" transform="rotate(-90 148.6 71)">R44</text>
<text x="153.1" y="71" transform="rotate(-90 153.1 71)">1k</text>
<text x="181.4" y="66.2">VCC5V</text>
<text x="166.9" y="75.8">VCC5V</text>
<text x="191" y="75.8">AD0</text>
<text x="221.4" y="74.2">C1</text>
<text x="145.2" y="81.8">G</text>
<text x="147" y="81.8">ND</text>
<text x="221.4" y="79.1">0.1uF</text>
<text x="182.6" y="84.3">GND</text>
<text x="151.2" y="95.8">4k7</text>
<text x="151.2" y="91.3">R46</text>
<text x="159.4" y="90.8">LED0603</text>
<text x="37.8" y="96.3">PVDD</text>
<text x="83.7" y="96.3">PVDD</text>
<text x="117.4" y="96.3">GND</text>
<text x="129.5" y="96.3">PVDD</text>
<text x="163.7" y="98">LD21</text>
<text x="187.4" y="96.3">GND</text>
<text x="223" y="100.4">PC817</text>
<text x="238.1" y="96.3">PVDD</text>
<text x="240.5" y="99.9">LD9</text>
<text x="262.2" y="96.3">GND</text>
<text x="42.6" y="104.8">LD1</text>
<text x="53.5" y="107">R1</text>
<text x="138.5" y="105.2">PC817</text>
<text x="206.7" y="107.2">IN1</text>
<text x="251.3" y="106.7">1K</text>
<text x="251.3" y="102.1">R11</text>
<text x="53.5" y="111.5">1K</text>
<text x="153.6" y="108.4">OUT1</text>
<text x="198.9" y="110.1">PC817</text>
<text x="225.5" y="113.1">OK1</text>
<text x="240.5" y="109.6">LD10</text>
<text x="251.3" y="111.8">R12</text>
<text x="42.6" y="114.4">LD2</text>
<text x="53.5" y="116.6">R2</text>
<text x="141" y="117.9">OK9</text>
<text x="155.4" y="114.9">PC817</text>
<text x="166.9" y="118">OUT2</text>
<text x="189.8" y="118">IN2</text>
<text x="223" y="119.7">PC817</text>
<text x="240.5" y="119.2">LD11</text>
<text x="251.3" y="116.3">1K</text>
<text x="42.6" y="124.1">LD3</text>
<text x="53.5" y="121.2">1K</text>
<text x="138.5" y="124.5">PC817</text>
<text x="201.4" y="122.7">OK2</text>
<text x="251.3" y="126">1K</text>
<text x="251.3" y="121.4">R13</text>
<text x="53.5" y="130.8">1K</text>
<text x="53.5" y="126.3">R3</text>
<text x="151.2" y="130.1">OUT3</text>
<text x="156.6" y="127.6">OK13</text>
<text x="198.9" y="129.4">PC817</text>
<text x="212.7" y="127.7">IN3</text>
<text x="240.5" y="128.9">LD12</text>
<text x="251.3" y="131.1">R14</text>
<text x="42.6" y="133.7">LD4</text>
<text x="53.5" y="135.9">R4</text>
<text x="139.7" y="137.2">OK10</text>
<text x="155.4" y="134.2">PC817</text>
<text x="169.3" y="137.3">OUT4</text>
<text x="191" y="134.9">IN4</text>
<text x="225.5" y="132.4">OK3</text>
<text x="251.3" y="135.6">1K</text>
<text x="42.6" y="143.4">LD5</text>
<text x="53.5" y="140.5">1K</text>
<text x="138.5" y="143.8">PC817</text>
<text x="201.4" y="142">OK4</text>
<text x="223" y="139">PC817</text>
<text x="240.5" y="138.5">LD13</text>
<text x="251.3" y="140.7">R15</text>
<text x="53.5" y="145.5">R5</text>
<text x="156.6" y="146.9">OK14</text>
<text x="198.9" y="148.7">PC817</text>
<text x="212.7" y="147">IN5</text>
<text x="240.5" y="148.2">LD14</text>
<text x="251.3" y="145.3">1K</text>
<text x="42.6" y="153">LD6</text>
<text x="53.5" y="150.1">1K</text>
<text x="53.5" y="155.2">R6</text>
<text x="153.6" y="151.8">OUT5</text>
<text x="155.4" y="153.5">PC817</text>
<text x="225.5" y="151.7">OK5</text>
<text x="251.3" y="154.9">1K</text>
<text x="251.3" y="150.4">R16</text>
<text x="53.5" y="159.8">1K</text>
<text x="139.9" y="156.5">OK11</text>
<text x="169.3" y="156.6">OUT6</text>
<text x="189.8" y="156.6">IN6</text>
<text x="201.4" y="161.3">OK6</text>
<text x="223" y="158.3">PC817</text>
<text x="240.5" y="157.8">LD15</text>
<text x="251.3" y="160">R17</text>
<text x="42.6" y="162.7">LD7</text>
<text x="53.5" y="164.8">R7</text>
<text x="138.5" y="163.1">PC817</text>
<text x="156.6" y="166.2">OK15</text>
<text x="198.9" y="168">PC817</text>
<text x="210.3" y="166.3">IN7</text>
<text x="240.5" y="167.5">LD16</text>
<text x="251.3" y="164.6">1K</text>
<text x="42.6" y="172.3">LD8</text>
<text x="53.5" y="169.4">1K</text>
<text x="153.6" y="171.1">OUT7</text>
<text x="155.4" y="172.8">PC817</text>
<text x="225.5" y="171">OK7</text>
<text x="251.3" y="169.7">R18</text>
<text x="53.5" y="179.1">1K</text>
<text x="53.5" y="174.5">R8</text>
<text x="139.7" y="175.8">OK12</text>
<text x="169.3" y="175.9">OUT8</text>
<text x="188.6" y="175.9">IN8</text>
<text x="251.3" y="174.2">1K</text>
<text x="156.6" y="185.5">OK16</text>
<text x="201.4" y="180.6">OK8</text>
</g>
<text font-size="2.4" fill="#d9ff3d" x="28.2" y="28.7">PCB frame</text>
<text font-size="2.4" fill="#8252c2" x="93.3" y="103.5">V(PVDD)</text>
<g font-size="2" fill="#808080">
<text x="19.7" y="16.3">SC1</text>
<text x="28.1" y="17.4">SC1</text>
<text x="108.5" y="16.9" transform="rotate(-90 108.5 16.9)">PIN6</text>
<text x="113.3" y="16.9" transform="rotate(-90 113.3 16.9)">PIN5</text>
<text x="118.2" y="16.9" transform="rotate(-90 118.2 16.9)">PIN4</text>
<text x="123" y="16.9" transform="rotate(-90 123 16.9)">PIN3</text>
<text x="127.8" y="16.9" transform="rotate(-90 127.8 16.9)">PIN2</text>
<text x="132.6" y="16.9" transform="rotate(-90 132.6 16.9)">PIN1</text>
<text x="19.7" y="18.7">SC2</text>
<text x="19.7" y="21.1">SC3</text>
<text x="19.7" y="23.5">SC4</text>
<text x="28.1" y="19.8">SC2</text>
<text x="28.1" y="22.2">SC3</text>
<text x="28.1" y="24.6">SC4</text>
<text x="107.4" y="25.8" transform="rotate(-90 107.4 25.8)">PIN6</text>
<text x="112.3" y="25.8" transform="rotate(-90 112.3 25.8)">PIN5</text>
<text x="117.1" y="25.8" transform="rotate(-90 117.1 25.8)">PIN4</text>
<text x="121.9" y="25.8" transform="rotate(-90 121.9 25.8)">PIN3</text>
<text x="126.7" y="25.8" transform="rotate(-90 126.7 25.8)">PIN2</text>
<text x="131.6" y="25.8" transform="rotate(-90 131.6 25.8)">PIN1</text>
<text x="187.7" y="29.6">1</text>
<text x="207.7" y="29.6">24</text>
<text x="187.7" y="32">2</text>
<text x="187.7" y="34.5">3</text>
<text x="193.2" y="30.7">INT</text>
<text x="193.2" y="33.1">AD1</text>
<text x="193.2" y="35.5">AD2</text>
<text x="199" y="30.7">VDD</text>
<text x="199.1" y="33.1">SDA</text>
<text x="199.3" y="35.5">SCL</text>
<text x="207.7" y="32">23</text>
<text x="207.7" y="34.5">22</text>
<text x="187.7" y="36.9">4</text>
<text x="187.7" y="39.3">5</text>
<text x="187.7" y="41.7">6</text>
<text x="193.2" y="37.9">P00</text>
<text x="193.2" y="40.3">P01</text>
<text x="199.3" y="37.9">AD0</text>
<text x="199.7" y="40.3">P17</text>
<text x="207.7" y="36.9">21</text>
<text x="207.7" y="39.3">20</text>
<text x="207.7" y="41.7">19</text>
<text x="187.7" y="44.1">7</text>
<text x="187.7" y="46.5">8</text>
<text x="193.2" y="42.8">P02</text>
<text x="193.2" y="45.2">P03</text>
<text x="193.2" y="47.6">P04</text>
<text x="199.7" y="42.7">P16</text>
<text x="199.7" y="45.2">P15</text>
<text x="199.7" y="47.6">P14</text>
<text x="207.7" y="44.1">18</text>
<text x="207.7" y="46.5">17</text>
<text x="186.6" y="51.3">10</text>
<text x="186.7" y="53.8">11</text>
<text x="187.7" y="48.9">9</text>
<text x="193.2" y="50">P05</text>
<text x="193.2" y="52.4">P06</text>
<text x="199.7" y="50">P13</text>
<text x="199.7" y="52.4">P12</text>
<text x="207.7" y="48.9">16</text>
<text x="207.7" y="51.3">15</text>
<text x="207.7" y="53.8">14</text>
<text x="186.6" y="56.2">12</text>
<text x="193.2" y="54.8">P07</text>
<text x="193.2" y="57.2">VSS</text>
<text x="199.7" y="57.2">P10</text>
<text x="199.8" y="54.8">P11</text>
<text x="207.7" y="56.2">13</text>
<text x="152.8" y="76.7">1</text>
<text x="161.8" y="76.7">3</text>
<text x="152.8" y="81.5">2</text>
<text x="161.8" y="81.5">4</text>
<text x="217.3" y="103.2">3</text>
<text x="231.2" y="103.2">2</text>
<text x="264" y="103.2">PIN16</text>
<text x="274.1" y="104.3">PIN16</text>
<text x="19" y="109.1">PIN1</text>
<text x="19" y="113.9">PIN2</text>
<text x="28" y="108">PIN1</text>
<text x="28" y="112.9">PIN2</text>
<text x="132.9" y="108">3</text>
<text x="132.9" y="112.9">4</text>
<text x="146.7" y="112.9">1</text>
<text x="146.7" y="108">2</text>
<text x="193.2" y="112.9">3</text>
<text x="207" y="112.9">2</text>
<text x="217.3" y="108">4</text>
<text x="231.2" y="108">1</text>
<text x="264" y="112.9">PIN14</text>
<text x="264" y="108">PIN15</text>
<text x="274.1" y="113.9">PIN14</text>
<text x="274.1" y="109.1">PIN15</text>
<text x="19" y="118.7">PIN3</text>
<text x="28" y="117.7">PIN3</text>
<text x="149.8" y="117.7">3</text>
<text x="163.6" y="117.7">2</text>
<text x="193.2" y="117.7">4</text>
<text x="207" y="117.7">1</text>
<text x="264" y="117.7">PIN13</text>
<text x="274.1" y="118.7">PIN13</text>
<text x="19" y="123.6">PIN4</text>
<text x="28" y="122.5">PIN4</text>
<text x="149.8" y="122.5">4</text>
<text x="163.6" y="122.5">1</text>
<text x="217.3" y="122.5">3</text>
<text x="231.2" y="122.5">2</text>
<text x="264" y="122.5">PIN12</text>
<text x="274.1" y="123.6">PIN12</text>
<text x="19" y="128.4">PIN5</text>
<text x="28" y="127.3">PIN5</text>
<text x="86.4" y="129.7">10</text>
<text x="93.1" y="130.8">DIODE</text>
<text x="103.5" y="130.8">GND</text>
<text x="112.4" y="129.7">9</text>
<text x="132.9" y="127.3">3</text>
<text x="146.7" y="127.3">2</text>
<text x="217.3" y="127.3">4</text>
<text x="231.2" y="127.3">1</text>
<text x="264.1" y="127.3">PIN11</text>
<text x="274.1" y="128.4">PIN11</text>
<text x="19" y="133.2">PIN6</text>
<text x="28" y="132.2">PIN6</text>
<text x="28" y="137">PIN7</text>
<text x="86.4" y="134.6">12</text>
<text x="86.4" y="137">13</text>
<text x="86.6" y="132.2">11</text>
<text x="93.1" y="133.2">OUT8</text>
<text x="93.1" y="135.6">OUT7</text>
<text x="104.8" y="135.6">IN7</text>
<text x="104.8" y="133.2">IN8</text>
<text x="112.4" y="137">6</text>
<text x="112.4" y="134.6">7</text>
<text x="112.4" y="132.2">8</text>
<text x="132.9" y="132.2">4</text>
<text x="146.7" y="132.2">1</text>
<text x="149.8" y="137">3</text>
<text x="163.6" y="137">2</text>
<text x="193.2" y="132.2">3</text>
<text x="193.2" y="137">4</text>
<text x="207" y="137">1</text>
<text x="207" y="132.2">2</text>
<text x="264" y="132.2">PIN10</text>
<text x="265.1" y="137">PIN9</text>
<text x="274.1" y="133.2">PIN10</text>
<text x="19" y="138">PIN7</text>
<text x="19" y="142.9">PIN8</text>
<text x="28" y="141.8">PIN8</text>
<text x="86.4" y="139.4">14</text>
<text x="86.4" y="141.8">15</text>
<text x="93.1" y="138">OUT6</text>
<text x="93.1" y="140.5">OUT5</text>
<text x="93.1" y="142.9">OUT4</text>
<text x="104.8" y="142.9">IN4</text>
<text x="104.8" y="140.5">IN5</text>
<text x="104.8" y="138">IN6</text>
<text x="112.4" y="141.8">4</text>
<text x="112.4" y="139.4">5</text>
<text x="149.8" y="141.8">4</text>
<text x="163.6" y="141.8">1</text>
<text x="217.3" y="141.8">3</text>
<text x="231.2" y="141.8">2</text>
<text x="265.1" y="141.8">PIN8</text>
<text x="274.1" y="142.9">PIN8</text>
<text x="274.1" y="138">PIN9</text>
<text x="19" y="147.7">PIN9</text>
<text x="28" y="146.6">PIN9</text>
<text x="86.4" y="144.2">16</text>
<text x="86.4" y="146.6">17</text>
<text x="86.4" y="149">18</text>
<text x="93.1" y="145.3">OUT3</text>
<text x="93.1" y="147.7">OUT2</text>
<text x="104.8" y="147.7">IN2</text>
<text x="104.8" y="145.3">IN3</text>
<text x="112.4" y="149">1</text>
<text x="112.4" y="146.6">2</text>
<text x="112.4" y="144.2">3</text>
<text x="132.9" y="146.6">3</text>
<text x="146.7" y="146.6">2</text>
<text x="217.3" y="146.6">4</text>
<text x="231.2" y="146.6">1</text>
<text x="265.1" y="146.6">PIN7</text>
<text x="274.1" y="147.7">PIN7</text>
<text x="17.9" y="152.5">PIN10</text>
<text x="28" y="151.5">PIN10</text>
<text x="93.1" y="150.1">OUT1</text>
<text x="104.8" y="150.1">IN1</text>
<text x="132.9" y="151.5">4</text>
<text x="146.7" y="151.5">1</text>
<text x="193.2" y="151.5">3</text>
<text x="207" y="151.5">2</text>
<text x="265.1" y="151.5">PIN6</text>
<text x="274.1" y="152.5">PIN6</text>
<text x="18.1" y="157.3">PIN11</text>
<text x="28" y="156.3">PIN11</text>
<text x="28" y="161.1">PIN12</text>
<text x="149.8" y="156.3">3</text>
<text x="149.8" y="161.1">4</text>
<text x="163.6" y="161.1">1</text>
<text x="163.6" y="156.3">2</text>
<text x="193.2" y="156.3">4</text>
<text x="207" y="156.3">1</text>
<text x="217.3" y="161.1">3</text>
<text x="231.2" y="161.1">2</text>
<text x="265.1" y="161.1">PIN4</text>
<text x="265.1" y="156.3">PIN5</text>
<text x="274.1" y="157.3">PIN5</text>
<text x="17.9" y="162.2">PIN12</text>
<text x="17.9" y="167">PIN13</text>
<text x="28" y="165.9">PIN13</text>
<text x="132.9" y="165.9">3</text>
<text x="146.7" y="165.9">2</text>
<text x="217.3" y="165.9">4</text>
<text x="231.2" y="165.9">1</text>
<text x="265.1" y="165.9">PIN3</text>
<text x="274.1" y="167">PIN3</text>
<text x="274.1" y="162.2">PIN4</text>
<text x="17.9" y="171.8">PIN14</text>
<text x="28" y="170.8">PIN14</text>
<text x="132.9" y="170.8">4</text>
<text x="146.7" y="170.8">1</text>
<text x="193.2" y="170.8">3</text>
<text x="207" y="170.8">2</text>
<text x="265.1" y="170.8">PIN2</text>
<text x="274.1" y="171.8">PIN2</text>
<text x="17.9" y="176.6">PIN15</text>
<text x="28" y="175.6">PIN15</text>
<text x="149.8" y="175.6">3</text>
<text x="163.6" y="175.6">2</text>
<text x="193.2" y="175.6">4</text>
<text x="207" y="175.6">1</text>
<text x="265.1" y="175.6">PIN1</text>
<text x="274.1" y="176.6">PIN1</text>
<text x="17.9" y="181.5">PIN16</text>
<text x="28" y="180.4">PIN16</text>
<text x="149.8" y="180.4">4</text>
<text x="163.6" y="180.4">1</text>
</g>
<g font-size="1.7" fill="#808080">
<text x="105.4" y="20" transform="rotate(-90 105.4 20)">X3</text>
<text x="193.4" y="25.1">IC2</text>
<text x="135.5" y="47.2" transform="rotate(-90 135.5 47.2)">2X6PCB-MOUNT-SCREW-TERMINAL</text>
<text x="199.5" y="72.2">P1</text>
<text x="271" y="101.1">X2</text>
<text x="22.1" y="103.5">2X16PCB-MOUNT-S</text>
<text x="38" y="103.5">CREW-TERMINAL</text>
<text x="24.6" y="184.4">X1</text>
<text x="250.1" y="182">2X16PCB-MOUNT-SCREW-TERMINAL</text>
</g>
<g font-size="1.7" fill="#c90d0c">
<text x="95.8" y="124.1">ULN2803</text>
<text x="97.9" y="157.8">IC1</text>
</g>
</svg>
